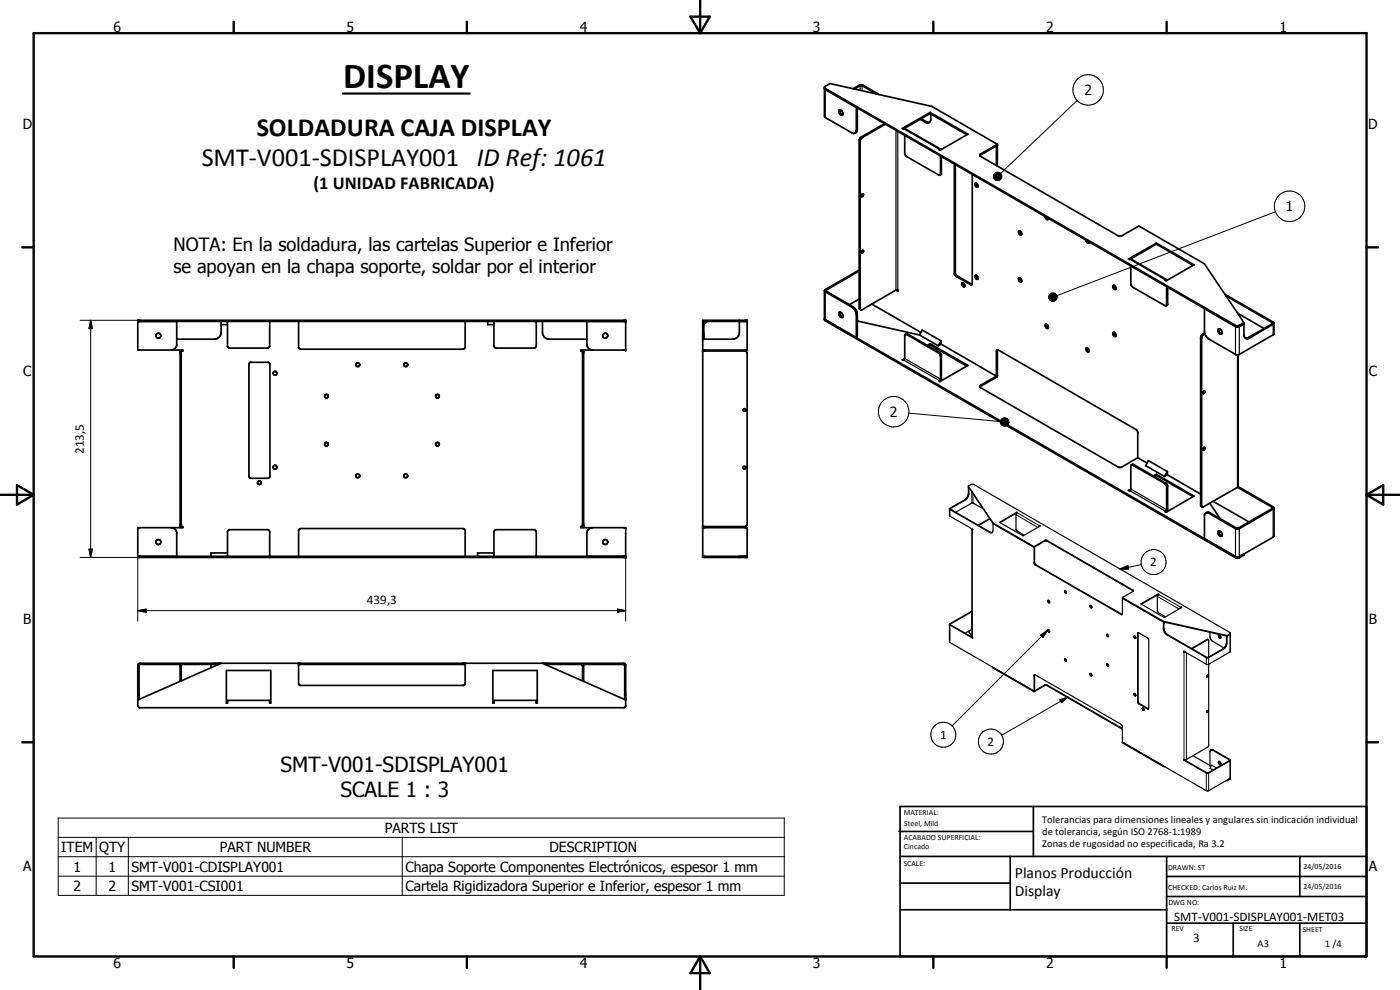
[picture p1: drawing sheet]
<svg xmlns="http://www.w3.org/2000/svg" width="420mm" height="297mm" viewBox="0 0 420 297" stroke-linecap="round" stroke-linejoin="round" font-family="sans-serif">
<g fill="none" stroke="#000" stroke-width=".51">
<path d="M247.4 26.2l.1 8.9 8.1 4.7a.82 .82 0 0 0 .9 .2 .82 .82 0 0 0 .5-.7v-7l-9.3-5.5M247.4 26.5l.3 .3M247.4 26.2l1.7-1.1 30.5 6.8 19.7 11.4M247.4 26.2l.3 .3 123.1 71.1 1 .1 1.5-.9M247.7 26.8l123.1 71.2h1l1.5-.8M251.8 33.1a.91 .91 0 0 1 1 .4 .91 .91 0 0 1-.2 1.1 1.16 1.16 0 0 1-.8-1.5zM252 32.9l.2 1 .7 .5M256 26.6l2-1.1 .6-.1 5.3 3M256.4 26.7l1.7-1h.6l4.3 2.5M257.3 32.4v6.5l-.2 .6-.5 .4M265.4 37.1l-7 4-.6 1v50.4l.5 .5M265.7 37.3l-7.1 4.1-.5 .7v50.7l.2 .2"/>
<path d="M276.1 35.8l1.8 1h.9M276.4 35.6l1.8 1 .6 .1M279 36.7h-.2M279.1 33.7v.4M279.1 33.7l11.4 6.6-8.4 4.8-.3-.2 .6-.1M279.1 33.7l-8.3 4.8 .3 .2 .5-.1 10.8 6.2M279.1 34.1l-7.9 4.6M279.1 34.1l11 6.3M279.3 34.2v1.8l-.5 .8M258.8 58.2a.39 .39 0 0 1 .3 .5 .39 .39 0 0 1-.6 .1M258.8 58.2l-.3 .6M258.9 58.2l-.4 .6"/>
<path d="M271.5 40.6v5.5l.3 .6 10.3 5.9M282.3 46.8v5.4l-.2 .4M282.4 44.8l.1 .1M282.5 47v5.2l-.4 .4M286.4 49.2v32.9l.6 .8 4.4 2.6 .4-.5v-32.7M286.7 49.4v32.6l.4 .7 4.6 2.6M292.6 55a.63 .63 0 0 1 .8 .4 .63 .63 0 0 1-.3 .8l-.5-.6zM292.9 54.9l.2 .9 .4 .2M294.1 46.7l5.2-3.1-.3 .2v5.9M299.3 43.3v6.5M299.3 43.3l-5.1 2.9-.2 .5 41.6 24h1.1l5.1-2.9 19.7 11.4 11.8 17.6M258.6 75.4l.3-.3 .3 .2-.4 .6h-.3z"/>
<path d="M258.9 75.1l-.4 .7M306 69.3a.66 .66 0 0 0-.2 .8 .66 .66 0 0 0 .8 .3M306 69.3l.6 .6v.5M306 69.3l.1 .6 .5 .5M313.7 65l.5 .9h.3l.2-.4M314 65.2l.6 .5M325.9 72l.1 .6 .5 .3h.3v-.3M326.3 72.2l.5 .6M339.1 77.8h.4l10.8 6.2M339.4 79.8v5.4l.3 .7 9.9 5.8h.4M347 72.9v.3M347 72.9l11.3 6.6-8.3 4.7-.3-.1 .6-.1"/>
<path d="M347 72.9l-8.3 4.8 .4 .1M347 73.2l-7.9 4.6M347 73.2l11 6.4M41.3 96.1h146.5v8.9h-13.5v.3h.9v52.7h-.9v.3h13.5v9h-146.5v-9h13.6v-.3h-.9v-52.7h.9v-.3h-13.6zM41.3 96.4h146.5M53 96.4v7.2a1.8 1.8 0 0 1-1.6 1.4M66.4 96.4v3.3a2 2 0 0 1-2 2.1h-11.4M66.4 97.4h1.9M68.3 96.4v7.5l.6 .5 11.7-.1 .3-.4v-7.5M89.6 96.4v7.9l.6 .5h48.7l.6-.4 .1-.3v-7.7M146.4 96.4v1h1.8M148.2 96.4v7.4l.3 .4 .4 .2 11.7-.1 .3-.5v-7.4"/>
<path d="M162.8 96.4v3.3a2 2 0 0 0 2 2.1h11.3M176.1 96.4v6.9a1.73 1.73 0 0 0 1.7 1.7M210.9 96.4h13.3M211.2 96.4v5.4M212.2 96.4l-1 1M221.9 96.1v3.6a2 2 0 0 1-2 2.1h-9M247.4 87.2v8.7l.3 .4 123.1 71 1 .1 1.5-.9v-.3M247.4 87.2l.3 .3 7.9 4.6a3.3 3.3 0 0 1 1.4 2.1v7.1M247.4 95.6l.3 .3M247.7 95.9l123.3 71.2 .9-.1 10.4-6v-8.6M247.7 95.9l9.3 5.4M252 93.6a1.19 1.19 0 0 1 .9 1.4"/>
<path d="M252 93.6a.95 .95 0 0 0-.1 1.1 .95 .95 0 0 0 .9 .5l.1-.2M252 93.6v.5a1.09 1.09 0 0 0 .9 1M257.3 96.3l18.6 4.2M257.8 81.3l-9.9 5.9 8 4.7a3 3 0 0 1 1.4 2.5v6.7l-.3 .2M257.8 81l-10.1 5.9-.3 .3M257.8 89.7l-2.8 1.7M261.6 91.2l14.8 8.5M268.9 87h.5l.2 .4zM268.9 87l-10.2 5.9-.4 .1M288.6 85a.61 .61 0 0 1 .9 .2 .61 .61 0 0 1-.3 .9l-.4-.4zM289 84.8a.84 .84 0 0 0 .5 1.1M292.6 82.7a.69 .69 0 0 1 .8 .3 .69 .69 0 0 1-.1 .8l-.7-.5z"/>
<path d="M292.9 82.6l.1 .6 .5 .5M306 83.4h-.2a.69 .69 0 0 0 0 .8 .69 .69 0 0 0 .8 .3M306 83.4l.6 .6v.5M306 83.4l.1 .6 .5 .5M313.8 97.4v-.1a.74 .74 0 0 1 .7 .5 .74 .74 0 0 1-.1 .8l-.6-.4zM314 97.3l.1 .7 .5 .4M334 99.9a.61 .61 0 0 1 .8 .2 .61 .61 0 0 1-.3 .9l-.4-.4zM334 85.7a.71 .71 0 0 1 .8 .3 .71 .71 0 0 1-.1 .9 .89 .89 0 0 1-.7-1.2zM334.3 85.6a.91 .91 0 0 0 .6 1.1M334.3 99.7l.1 .7 .5 .4M350.1 86v5.4l-.1 .3M350.3 84v.1"/>
<path d="M350.4 86.2v5.2l-.4 .3M361.5 92.6v7.3M361.5 99.9l.1 .3M361.5 99.9l-.7 .5-.5 .7v50.7l.5 .3M365.7 98.7a.93 .93 0 0 1 .9 .5 .93 .93 0 0 1-.2 1.1 1.12 1.12 0 0 1-.7-1.6zM365.8 98.6v.8l.4 .5 .5 .2M367.6 88.3l14.7 8.6M367.9 88.8l14 8.1-.1 .3-7.2 4.1-.9 .1M371.4 94l7.9 4.6M371.5 94l.1 .2M373.3 96.8v3.6a1.08 1.08 0 0 0 .5 1.1 1.08 1.08 0 0 0 1.3-.1l7-4.1 .2-.4M382.3 96.9l-.1 3.5-10.7 6.1-.7-.2-7.9-4.5-.7-.7-.6-.9"/>
<path d="M54.4 105.3v52.7M74.9 108.9l.3-.2h5.3l.5 .6v33.5l-.2 .5-.5 .2h-5l-.6-.5v-33.8zM174.8 105.3v52.7M210.9 105h13.3v-8.9h-13.3v71.2h13.3v-9h-13.3M210.9 105.3h12.7l.4 .2 .2 .5v51.5l-.5 .5h-12.8M211.2 105v.3M270.8 107.9l.7-.3-.4 .5zM271.7 100.3h.2l9.9 5.7 .3 .3 .2 .6v6.8l-.5 .6 .3 .2M271.7 100.3l.7-.1 9.9 5.8 .2 .6v7.2l-.4 .7M271.7 100.3l-.2 .2v7.1M275.9 100.5l.9-1.5 5.6 3.3M275.9 100.5l5.7 3.3"/>
<path d="M279.1 103.5l-.5 .3M279.1 103.1l-.8 .5M279.1 103.1l11.4 6.5-8.4 4.9M279.1 103.1v.4M279.1 103.5l11 6.4M282.4 103.3l16.6 9.6M282.4 102.3l-.8 1.5M282.4 103.3l-.8 .5M282.4 102.3v1M299 112.9l.3-.2-5.1 2.9-.2 .5 41.7 24.1h.8l4.9-2.9M299.3 104.9l-.3 .4v7.6M299.3 104.9l41.8 24 .3 .8v7.6"/>
<path d="M299.4 104.9l-.1 8.1-5.2 3.1M326.2 104.4a.9 .9 0 0 1 .6 1.1M326.2 104.4h-.1a.73 .73 0 0 0-.1 .8 .73 .73 0 0 0 .7 .4l.1-.1M326.2 104.4v.5l.6 .6M361.2 117.4l.2-.1a.4 .4 0 0 1 .1 .6 .4 .4 0 0 1-.5 .1zM361.3 117.3l-.3 .7M361.6 100.2l-.7 .5-.3 .6 .2 50.8M371.6 106.5l-.1 39.5M339.5 139.5l-.1 .4v7l-.4 .4-.3-.1 .7-.5M339.5 139.5l10.3 5.8 .3 .8v6.9l-.4 .5 .3 .2 8.3-4.9-11.3-6.5M339.5 139.5l.7-.1 10.1 5.9 .1 .4v7.1l-.4 .9M341.4 137.3l2.8 1.6"/>
<path d="M361.2 134.4l.2-.2a.42 .42 0 0 1 .2 .6 .42 .42 0 0 1-.6 .2zM361.3 134.3l-.3 .6M51.4 158.3a1.8 1.8 0 0 1 1.6 1.4v7.2M177.8 158.3a1.73 1.73 0 0 0-1.7 1.7v6.9M211.2 158v.3M347 142.7l-.6 .3M347 142.3l-.9 .5M347 142.3v.4M347 142.7l11 6.3M350.3 142.5l10 5.8M350.3 141.5l-.8 1.5M350.3 142.5l-.8 .5"/>
<path d="M350.3 141.5v1M350.3 141.5l-5.6-3.3-.9 1.5 5.7 3.3M363.1 151l3.1 4.7M364.1 150.4l10.7 6.2M365.6 159.4a.9 .9 0 0 1 1 .5 .9 .9 0 0 1-.2 1.1 1.19 1.19 0 0 1-.8-1.6zM365.8 159.3a1.27 1.27 0 0 0 .9 1.5M371.4 146.2l10.4 6 .1 .3-10.4 6h-.4l-7.9-4.6a1.09 1.09 0 0 0-1.7 .7v7M371.4 146.2l-10.6 5.9M371.5 146l10.6 6.1 .2 .3M371.5 146l-.1 .2M382.3 152.4l-.2 .3-10.6 6-.7-.1-8.2-4.7h-.7M41.3 166.9h146.5"/>
<path d="M68.3 166.9v-7.5l.4-.5 11.9 .1 .3 .4v7.5M68.3 165.9h-5v1M89.6 166.9v-7.8l.6-.5h48.7l.4 .1 .3 .6v7.6M148.2 166.9v-7.3l.5-.7 11.9 .1 .3 .6v7.3M148.2 165.9h-4.9v1M210.9 166.9h13.3M221.9 166.9v.4M41.6 199.2l.5-.2h145l.5 .2 .2 .3v12.3l-.5 .5h-145.4l-.6-.6v-12zM54.1 199.3l-.1 5.1M54.7 199.3l-.3 .3v4.7M63.3 199.3v1M65.6 199.3l-23.8 .1-.1 10.4"/>
<path d="M66.4 199l-25.1 11M89.6 199v6.2l.5 .5h49l.5-.7v-6M89.6 199.3h50M162.8 199l25 11M163.6 199.3l23.7 .1 .2 .3v10.1M174.4 199.3l.4 .4v4.6M175 199.3l.2 5.1M67.9 201.2h13.4v9.8h-.4v-.9h-12.6v.9h-.4zM147.9 201.2h13.3v9.8h-.3v-.9h-12.7v.9h-.3zM269.8 249.5h40.3M270.1 242h140v45h-140zM270.1 257h140"/>
<path d="M303.2 257v16M310.1 242v15M350.1 257v30M390.1 257v12M270.1 265h33.1M270.1 273h80M350.1 277h60M350.1 269h60M350.1 263h60M370.1 277v10M390.1 277v10"/>
<circle cx="47.5" cy="100.7" r=".76"/>
<circle cx="82.5" cy="112" r=".58"/>
<circle cx="97.9" cy="118.9" r=".58"/>
<circle cx="107.4" cy="109.4" r=".57"/>
<circle cx="121.8" cy="109.4" r=".57"/>
<circle cx="131.3" cy="118.9" r=".57"/>
<circle cx="181.7" cy="100.7" r=".76"/>
<circle cx="98" cy="133.3" r=".57"/>
<circle cx="131.3" cy="133.3" r=".56"/>
<circle cx="223.4" cy="123" r=".41"/>
<circle cx="77.8" cy="144.8" r=".57"/>
<circle cx="82.5" cy="140.2" r=".58"/>
<circle cx="107.4" cy="142.8" r=".58"/>
<circle cx="121.8" cy="142.8" r=".58"/>
<circle cx="223.4" cy="140.3" r=".42"/>
<circle cx="47.5" cy="162.6" r=".75"/>
<circle cx="181.6" cy="162.6" r=".74"/>
</g>
<g fill="#000">
<circle cx="68.3" cy="96.4" r=".25"/>
<circle cx="80.9" cy="96.4" r=".25"/>
<circle cx="148.2" cy="96.4" r=".25"/>
<circle cx="160.9" cy="96.4" r=".25"/>
<circle cx="187.8" cy="96.4" r=".25"/>
<circle cx="187.8" cy="96.1" r=".25"/>
<circle cx="54.4" cy="105.3" r=".25"/>
<circle cx="187.8" cy="105" r=".25"/>
<circle cx="210.9" cy="101.8" r=".25"/>
<circle cx="210.9" cy="105.3" r=".25"/>
<circle cx="210.9" cy="105" r=".25"/>
<circle cx="54" cy="158" r=".25"/>
<circle cx="54.4" cy="158" r=".25"/>
<circle cx="174.8" cy="158" r=".25"/>
<circle cx="175.2" cy="158" r=".25"/>
<circle cx="187.8" cy="158.3" r=".25"/>
<circle cx="210.9" cy="158" r=".25"/>
<circle cx="210.9" cy="158.3" r=".25"/>
<circle cx="187.8" cy="167.3" r=".25"/>
<circle cx="187.8" cy="166.9" r=".25"/>
<circle cx="210.9" cy="166.9" r=".25"/>
<circle cx="347.6" cy="178.4" r=".18"/>
<circle cx="89.6" cy="199.3" r=".25"/>
<circle cx="89.6" cy="199" r=".25"/>
<circle cx="291.7" cy="183.6" r=".18"/>
<circle cx="291.7" cy="191.2" r=".18"/>
</g>
<g fill="none" stroke="#000" stroke-width=".35">
<path d="M247.7 26.5v8.8M257.3 38.9l-.3 .1M258.1 25.7v1.4M258.7 25.7v1.5M268.9 39.1v47.9M269.4 39.4v47.6M271.2 38.7l10.8 6.3M277.9 36.5l-.2 .2M257.8 42.1l.3 .2M258.4 41.1l.3 .2M282.5 52l-.2 .2M294.2 46.2v.4"/>
<path d="M339.1 77.8l10.7 6.4M247.7 86.9l.3 .1v.4l-.3 .1v8.8M255.9 91.9l-.3 .2M257.3 94.4l-.3 .1M257.8 92.5l.3 .1M286.7 81.8l-.3 .2M287.3 82.8l-.3 .1M291.5 85.2l-.3 .2M350.4 91.2l-.3 .2M370.8 97.6v8.7M371.9 97.6v8.7M381.8 96.8v.4"/>
<path d="M382.1 97.3v3.2M271.2 108l10.8 6.2v.2M271.5 107.6l10.8 6.1 .2-.1M272.4 100.2l-.3 .2M282 105.7l-.3 .2M282.5 106.7l-.2 .2M294.2 115.6v.4M299.3 105.2l-.3 .1M360.3 101.3l.3 .2M360.9 100.3l.3 .2M371.4 106.5v39.7M374.7 101.2l.4 .2"/>
<path d="M340.2 139.4l-.3 .2M284.9 152.7l12.4 7.2 .6-.3 .1-2.7M284.9 154.7h.1M285 154.7l6.9 4.1v.2l-.2-.2M290.6 145.8v2.3l-.3 1-.8 .8-4.6 2.8v2M290.6 146l7.4 11.1 12.3 7.1M290.6 145.8l1-.5h.6l76.9 44.5 .1 5.8-6.5 3.7M290.6 145.8l7.4 11.1M290.8 146.3l-.1 2.4-.6 1-4.9 3 11.9 6.9 .7 .2M291.7 158.7l.1 32.5M295.1 152.7l-3.4-1.8-4.9 2.8M297 155.6l-3.5 2"/>
<path d="M297.1 155.7l-3.4 1.9M298 156.9l12.3 7.1M305.2 153.7l-5.2 3 7 4.1 5.2-3-.1-.2M305.2 153.7l.1 .1-.4 .6 .1 4.6 2.4 1.6M305.2 153.9l-5.1 2.9M305.2 153.9h.1M305.2 153.7v.2M312.1 157.6l-.4 .5M312.1 157.6v.3M339.1 147.2l10.7 6.4M339.4 146.7l10.7 6.3 .3-.2M349.8 144.9l-.2 .2"/>
<path d="M350.4 145.9l-.3 .2M360.3 151.6l.3 .2M363.2 153.9l-.3 .2M371.1 158.5l-.3 .1v8.7M371.6 158.5l.3 .1v8.7M382.1 152.1l-.3 .1v.4l.3 .1v8.5M310.3 164.2l.2-.1v4.8l.3 .5 26 14.9M310.3 164v5l.2 .4 26 15 .3-.1M310.3 164l3.2-1.9h.7l25.8 14.9 .1 .4M310.3 164.2l3.2-1.9h.7l25.9 15M319.6 177.2h.1a.41 .41 0 0 1 .4 .4 .41 .41 0 0 1-.2 .4l-.4-.4zM319.6 177.2l.1 .5 .4 .2"/>
<path d="M336.8 179.3v5M336.8 179.5l12.4 7.1 19 4.3 1.1-.7M336.8 179.3l12.4 7.1M340.1 177.4l-3.3 1.9M347.6 178.4l-.3 .5 .1 4.6 2.4 1.6M347.6 178.2l-5.2 3 7.1 4.1 5.2-3.1h-.2M347.6 178.2l.2 .1-.2 .1M347.6 178.4l-5.1 2.9M347.6 178.2v.2M284.9 187.3l.1 5.4 25.3 14.6M284.9 187.4l7 4.1-.1-.3M285.2 187.4l.1 .1"/>
<path d="M285.3 187.5l6.5 3.7M290.6 189.4l1.1 1.7M290.7 189.4l1 1.4M291.7 183.4l-6.8 3.9M291.7 183.6l-6.5 3.8M291.7 188.8l-2.1 1.2M314.5 180.1l.4 .2 .1 .5a.51 .51 0 0 1-.5-.7zM314.5 188.9l.4 .2 .1 .6a.51 .51 0 0 1-.5-.8zM314.6 180.1l.4 .7M314.6 188.9l.4 .7M319.6 197.7a.38 .38 0 0 1 .5 .2 .38 .38 0 0 1-.4 .5l-.2-.4zM319.6 197.7l.1 .4 .4 .2"/>
<path d="M327.2 181.7l.4 .3v.4h-.2l-.3-.4zM327.3 181.7v.3l.4 .3M332.2 199.1l.3 .1 .2 .6a.41 .41 0 0 1-.5-.1 .41 .41 0 0 1 0-.6zM332.3 190.3l.3 .4v.3M332.3 190.3a.45 .45 0 0 0-.1 .5 .45 .45 0 0 0 .4 .3v-.1M332.3 199.1v.4l.4 .3M332.3 190.3v.4l.4 .3M340.3 190.9l.3-.1 .3 .6a.42 .42 0 0 1-.5 0 .42 .42 0 0 1-.1-.5zM340.5 190.8l.1 .5 .3 .2M341.6 189.8v20.8l.3 .5 2.7 1.5M341.6 189.8l-.2 .1v20.8l.3 .5 2.7 1.5 .3-.1M341.6 189.8l2.9 1.6 .3 .6-.1 20.6"/>
<path d="M349.2 186.4v2.5l.6 1.3 12.2 7.1h.7l4.5-2.5a2.3 2.3 0 0 0 1-1.8v-2.3M349.2 186.4l19 4.3M349.3 186.6v2.2l.9 1.4 12.1 7.1 5.1-2.9 .6-1.1 .1-2.4M349.6 186.7l-.3 .4M354.5 182.2l-.4 .4M354.5 182.2v.2M355.2 195.6v-.2l7 4 .5-.1M355.2 195.6l.6 .1M355.4 195.5l-.2 .1M362.7 191.9h-.5l-4.6 2.7M362.7 191.9v5.2M362.7 191.9l-4.9 2.7"/>
<path d="M362.7 199.3v24.6l-6.8 4.1-.7-.2v.2M363.1 189.7a2.59 2.59 0 0 0 .4 2.3l3.9 2.4M365.7 190.5a.56 .56 0 0 1 .6 .4 .56 .56 0 0 1-.1 .6l-.5-.4zM365.8 190.5l.1 .6 .5 .3M369.3 190l-1.1 .7M297.8 200.2l.2 .2M298 200.4v-.1l12.3 7M298 200.4l12.3 7.2M310.3 207.6l3.3-1.9h.5l22.7 13.1M310.3 207.3l3.2-1.8h.7l22.6 13.1M310.5 202.4v4.9h-.2M310.5 202.4l-.2 .2v5"/>
<path d="M310.5 202.4l26 14.9 .3 .5v5.1l12.4 7.1M327.1 202.1h.4l.1 .7-.3-.1zM327.3 202.1v.3l.4 .3M340.3 208.2l.3-.1 .3 .6a.42 .42 0 0 1-.5 0 .42 .42 0 0 1-.1-.5zM340.5 208.1l.1 .4 .3 .2M342.9 212.3a.38 .38 0 0 0-.1 .6 .38 .38 0 0 0 .6 .1M342.9 212.3l.5 .7M343 212.3v.4l.4 .3M344.6 212.6h.1M362.4 202.6l-.3 .4M362.4 213.1l-.3 .5M362.4 213.2l-.3 .4"/>
<path d="M362.4 202.6h.1M362.4 202.6a.26 .26 0 0 1 .1 .3 .26 .26 0 0 1-.4 .1M362.4 213.1a.28 .28 0 0 1 .1 .4 .28 .28 0 0 1-.4 .1M362.4 213.1v.1M336.8 222.7l25.2 14.5h.7l6.4-3.6M349.2 229.8v.2M349.2 230l.5 .1M355.2 228l7.1 4.1 7-4M355.4 227.9v.1M355.4 228h-.2M358 226.7l5.1 3M363.4 225.1h.6l5 2.9v.2l-6.7 3.7-6.9-3.9"/>
<path d="M363.4 225.1l.6-.1 5.2 3 .1 5.6-1.1 .7M363.4 225.1l-.3 .4v4.4l.3 .1M365.1 230.4l-1.5-.8-.5 .9 1 .5M365.7 228.5a.56 .56 0 0 1 .6 .3 .56 .56 0 0 1-.1 .6l-.5-.4zM365.8 228.4v.5l.6 .5M368 234.2l.2 .1M369.1 233.6l-.9 .5v.2M369.3 233.4l-.2 .2"/>
</g>
<g fill="none" stroke="#000" stroke-width=".3">
<path d="M323.3 30.1l-23 22M298.2 52.8l.3 1zM298.2 53l.3 .8zM298.2 52.5l.3 1.3zM298.2 53.3l.3 .5zM298.4 52.3l.1 1.5-.3-1.3zM298.4 53.6l.1 .2zM298.5 53.8l.4 .3zM298.5 53.8l.7 .3zM298.5 53.8l1 .3zM298.5 53.8l1.3 .3zM298.5 53.8l1.5 .2z"/>
<path d="M298.5 53.8h1.7l-.2 .2zM298.5 53.8l1.9-.2-.2 .2zM298.5 53.8l2.1-.4-.2 .2zM298.5 53.8l2.1-.6v.2zM298.5 53.8l2.1-.9v.3zM298.5 53.8l2.1-1.2v.3zM298.5 53.8l2.1-1.4v.2zM298.5 53.8l1.9-1.6 .2 .2zM298.5 52.1v1.7l-.1-1.5zM298.7 51.9l.2-.2-.4 2.1zM298.7 51.9l-.2 1.9v-1.7zM298.9 51.7h.3l-.7 2.1z"/>
<path d="M299.2 51.7h.3l-1 2.1zM299.5 51.7h.3l-1.3 2.1zM299.8 51.7l.2 .1-1.5 2zM300 51.8l.2 .1-1.7 1.9zM300.2 51.9l.2 .3-1.9 1.6zM382.8 63.5l-65.6 25.2M24 96.1h18.1M27.2 96.1l.5 2.5h-1zM27.2 96.1v71.2M314.8 89.1l.1 .5zM314.8 89.3l.1 .3zM314.8 88.8l.1 .8z"/>
<path d="M314.9 89.6l.3 .4zM314.9 89.6l.5 .6zM314.9 89.6l.7 .7zM314.9 89.6l1 .8zM314.9 89.6l1.2 .8zM314.9 89.6l1.5 .7-.3 .1zM314.9 89.6l1.7 .6-.2 .1zM314.9 89.6l2 .5-.3 .1zM314.9 89.6l2.1 .3-.1 .2zM314.9 89.6h2.2l-.1 .3zM314.9 89.6l2.3-.2-.1 .2zM314.9 89.6l2.4-.5-.1 .3z"/>
<path d="M314.9 89.6l2.3-.8 .1 .3zM314.9 89.6l2.2-1 .1 .2zM314.9 89.6l2.1-1.3 .1 .3zM314.9 89.6l1.9-1.4 .2 .1zM314.9 89.6l1.7-1.6 .2 .2zM314.9 89.7h2.2M314.9 89.5h2.3M314.9 88.6v1zM315.1 88.3l.2-.2-.4 1.5zM315.1 88.3l-.2 1.3zM315.3 88.1l.2-.1-.6 1.6zM315.5 88l.3-.1-.9 1.7z"/>
<path d="M315.8 87.9h.2l-1.1 1.7zM316 87.9h.3l-1.4 1.7zM316.3 87.9l.3 .1-1.7 1.6zM272.7 124l27.5 2.5M300.2 126.6l2.5 .1-2.4 .2zM300.2 126.8h2.5M300.3 126.4l2.4 .3-2.5-.1zM300.3 126.9l2.4-.2-2.4 .5zM300.3 126.1l2.4 .6-2.4-.3zM300.3 127.2l2.4-.5-2.2 .7zM300.5 125.9l2.2 .8-2.4-.6zM300.5 127.4l2.2-.7-2 .9z"/>
<path d="M300.6 125.7l.3-.2 1.8 1.2zM300.6 125.7l2.1 1-2.2-.8zM300.7 127.6l2-.9-1.8 1zM300.9 125.5l.2-.1 1.6 1.3zM300.9 127.7l1.8-1-1.6 1.1zM301.1 125.4h.3l1.3 1.3zM301.1 127.8l1.6-1.1-1.3 1.2zM301.4 125.4h.3l1 1.3zM301.4 127.9l1.3-1.2-1 1.1zM301.7 125.4l1 1.3zM301.9 125.5l.8 1.2zM302.2 125.6l.5 1.1z"/>
<path d="M302.3 125.7l.4 1zM302.5 126l.2 .7zM302.6 126.2l.1 .5zM302.7 126.7l-1 1.1zM302.7 126.7l-.7 1.1zM302.7 126.7l-.5 .9zM302.7 126.7l-.3 .8zM302.7 126.7l-.2 .6zM302.7 126.7v.3zM285.1 152.9v2M285.3 152.6v.2M289.5 149.9l.2 .1"/>
<path d="M290.6 148.1l.2 .1M291.7 147.6v3.3M291.9 158.9l-.1 32.3M292 148.2v2.7M297.1 159.6l-.1 .1M304.9 154.4l6.5 3.8M305.3 153.8l6.7 4.1M24 167.3h18.1M26.7 164.8h1l-.5 2.5zM41.3 166.9v19.5M187.8 166.9v19.5M310.5 168.8l-.2 .1"/>
<path d="M310.8 169.4l-.1 .1M313.5 162.1v.2M314.2 162.1v.2M336.1 170.7l2.4-1 .2 1zM340 177v.2M342.5 169.4l-6.4 1.3M347.3 178.9l6.6 3.9M347.7 178.4l6.7 3.8v.2M41.3 183.2l2.6-.4v.9zM41.3 183.2h146.5M185.3 182.8l2.5 .4-2.5 .5zM285.1 187.1l.2 .1-.2 .3v5.3"/>
<path d="M291.5 183.5l.2 .1v5.2M312.3 190.5l2.1-1.4-1.4 2.2zM314.4 189.1l-28.7 28.7M336.7 184.3l-.2 .1M341.6 189.9l-.2 .1M349.3 188.6h-.1M350.4 190.4l-.2 .1M355.5 195.5l-.2 .1v32.3M356.1 195.8v32.1M362 197.3v2M362.2 191.9h.2M362.7 197.3v2"/>
<path d="M367 194.7l.2 .1M368.1 192.8l.1 .2M369.1 190.2v5.4M310.5 202.6l-.2 .1M313.5 205.5v.2M314.2 205.5v.2M318.1 210l2.4-.8-1.9 1.6zM320.5 209.2l-19.9 11.4M341.6 210.4l-.2 .1M341.9 211.1l-.2 .1M344.6 212.6l-.2 .1M362.2 231.9h-.2v5.3"/>
<path d="M362.6 231.9h.1v5.3M364.2 225l-.2 .1M369.1 227.9l-.1 .1 .1 .3v5.5M17.5 245.4h217.9v23.2h-217.9zM17.5 251.2h217.9M17.5 257h217.9M28.9 251.2v17.4M38.5 251.2v17.4M120.7 251.2v17.4M17.5 262.9h217.9"/>
<circle cx="326.6" cy="27" r="4.6"/>
<circle cx="387" cy="61.9" r="4.6"/>
<circle cx="268.2" cy="123.5" r="4.6"/>
<circle cx="346.2" cy="168.7" r="3.7"/>
<circle cx="283.1" cy="220.4" r="3.8"/>
<circle cx="297.4" cy="222.5" r="3.8"/>
</g>
<g fill="none" stroke="#000" stroke-width=".71">
<path d="M10.1 9.9h400v277.1h-400zM70.1 6.5v3.4M140.1 6.5v3.4M207.2 5h5.8l-2.9 4.9zM210.1 0v9.9M280.1 6.5v3.4M350.1 6.5v3.4M6.7 74.2h3.4M410.1 74.2h3.5M.1 148.5h10M5.1 145.6l5 2.9-5 2.9zM410.1 148.5h10"/>
<path d="M410.1 148.5l5-2.9v5.8zM6.7 222.7h3.4M410.1 222.7h3.5M70.1 287v3.4M140.1 287v3.4M210.1 287v10M210.1 287l2.9 5h-5.8zM280.1 287v3.4M350.1 287v3.4"/>
</g>
<g fill="#000">
<path d="M298.5 53.8l.4 .3zM298.5 53.8l.7 .3zM298.5 53.8l1 .3zM298.5 53.8l1.3 .3zM298.5 53.8l1.5 .2zM298.5 53.8h1.7l-.2 .2zM298.5 53.8l1.9-.2-.2 .2zM298.5 53.8l2.1-.6v.2zM298.5 53.8l2.1-.9v.3zM298.5 53.8l2.1-1.2v.3zM298.5 53.8l2.1-1.4v.2zM298.5 53.8l1.9-1.6 .2 .2z"/>
<path d="M300.2 51.9l.2 .3-1.9 1.6zM300 51.8l.2 .1-1.7 1.9zM299.8 51.7l.2 .1-1.5 2zM299.5 51.7h.3l-1.3 2.1zM299.2 51.7h.3l-1 2.1zM298.9 51.7h.3l-.7 2.1zM298.7 51.9l-.2 1.9v-1.7zM298.5 52.1v1.7l-.1-1.5zM298.4 52.3l.1 1.5-.3-1.3zM298.2 52.5l.3 1.3zM298.2 52.8l.3 1zM298.2 53l.3 .8z"/>
<path d="M298.2 53.3l.3 .5zM298.4 53.6l.1 .2zM27.2 96.1l.5 2.5h-1zM314.9 89.6l.3 .4zM314.9 89.6l.5 .6zM314.9 89.6l.7 .7zM314.9 89.6l1 .8zM314.9 89.6l1.2 .8zM314.9 89.6l1.5 .7-.3 .1zM314.9 89.6l1.7 .6-.2 .1zM314.9 89.6l2 .5-.3 .1zM314.9 89.6l2.1 .3-.1 .2z"/>
<path d="M314.9 89.6l2.4-.5-.1 .3zM314.9 89.6l2.3-.8 .1 .3zM314.9 89.6l2.2-1 .1 .2zM314.9 89.6l2.1-1.3 .1 .3zM314.9 89.6l1.9-1.4 .2 .1zM314.9 89.6l1.7-1.6 .2 .2zM316.3 87.9l.3 .1-1.7 1.6zM316 87.9h.3l-1.4 1.7zM315.8 87.9h.2l-1.1 1.7zM315.5 88l.3-.1-.9 1.7zM315.3 88.1l.2-.1-.6 1.6zM315.1 88.3l.2-.2-.4 1.5z"/>
<path d="M315.1 88.3l-.2 1.3zM314.9 88.6v1zM314.8 88.8l.1 .8zM314.8 89.1l.1 .5zM314.8 89.3l.1 .3zM302.6 126.2l.1 .5zM302.5 126l.2 .7zM302.3 125.7l.4 1zM302.2 125.6l.5 1.1zM301.9 125.5l.8 1.2zM301.7 125.4l1 1.3zM301.4 125.4h.3l1 1.3z"/>
<path d="M301.1 125.4h.3l1.3 1.3zM300.9 125.5l.2-.1 1.6 1.3zM300.6 125.7l.3-.2 1.8 1.2zM300.6 125.7l2.1 1-2.2-.8zM300.5 125.9l2.2 .8-2.4-.6zM300.3 126.1l2.4 .6-2.4-.3zM300.3 127.2l2.4-.5-2.2 .7zM300.5 127.4l2.2-.7-2 .9zM300.7 127.6l2-.9-1.8 1zM300.9 127.7l1.8-1-1.6 1.1zM301.1 127.8l1.6-1.1-1.3 1.2zM301.4 127.9l1.3-1.2-1 1.1z"/>
<path d="M302.7 126.7l-1 1.1zM302.7 126.7l-.7 1.1zM302.7 126.7l-.5 .9zM302.7 126.7l-.3 .8zM302.7 126.7l-.2 .6zM302.7 126.7v.3zM26.7 164.8h1l-.5 2.5zM336.1 170.7l2.4-1 .2 1zM41.3 183.2l2.6-.4v.9zM185.3 182.8l2.5 .4-2.5 .5zM312.3 190.5l2.1-1.4-1.4 2.2zM318.1 210l2.4-.8-1.9 1.6z"/>
</g>
<path d="M300.2 126.6h2.5" fill="none" stroke="#000" stroke-width=".38"/>
<path d="M298.7 51.7v2.1M300.3 127h2.4" fill="none" stroke="#000" stroke-width=".42"/>
<path d="M298.5 53.6h2.1" fill="none" stroke="#000" stroke-width=".34"/>
<path d="M102.9 28.1h38.1" fill="none" stroke="#000" stroke-width=".63"/>
<text font-size="11" x="102.9" y="26.5">DISPLAY</text>
<g font-size="7.9">
<text x="77" y="40.8">SOLDADURA CAJA DISPLAY</text>
<text x="60.5" y="49.7">SMT-V001-SDISPLAY001 ID Ref: 1061</text>
</g>
<g font-size="6.3">
<text x="84.2" y="231.5">SMT-V001-SDISPLAY001</text>
<text x="102.1" y="239.1">SCALE 1 : 3</text>
</g>
<g font-size="5.5">
<text x="94.1" y="56.8">(1 UNIDAD FABRICADA)</text>
<text x="52.1" y="75.4">NOTA: En la soldadura, las cartelas Superior e Inferior</text>
<text x="52.1" y="82">se apoyan en la chapa soporte, soldar por el interior</text>
</g>
<g font-size="4.7">
<text x="304.6" y="263.5">Planos Producción</text>
<text x="304.6" y="268.9">Display</text>
</g>
<g font-size="4.2">
<text x="34" y="9.6">6</text>
<text x="104" y="9.6">5</text>
<text x="174" y="9.6">4</text>
<text x="244" y="9.6">3</text>
<text x="314" y="9.6">2</text>
<text x="384" y="9.6">1</text>
<text x="325.4" y="28.6">2</text>
<text x="6.8" y="38.7">D</text>
<text x="410.6" y="38.7">D</text>
<text x="385.9" y="63.5">1</text>
<text x="7" y="112.9">C</text>
<text x="410.8" y="112.9">C</text>
<text x="267.1" y="125.1">2</text>
<text x="7" y="187.1">B</text>
<text x="410.8" y="187.1">B</text>
<text x="115.5" y="249.9">PARTS LIST</text>
<text x="18.4" y="255.7">ITEM</text>
<text x="29.8" y="255.7">QTY</text>
<text x="65.9" y="255.7">PART NUMBER</text>
<text x="164.9" y="255.7">DESCRIPTION</text>
<text x="7" y="261.4">A</text>
<text x="22" y="261.5">1</text>
<text x="32.6" y="261.5">1</text>
<text x="39.4" y="261.5">SMT-V001-CDISPLAY001</text>
<text x="121.7" y="261.7">Chapa Soporte Componentes Electrónicos, espesor 1 mm</text>
<text x="410.8" y="261.4">A</text>
<text x="22" y="267.3">2</text>
<text x="32.6" y="267.3">2</text>
<text x="39.4" y="267.3">SMT-V001-CSI001</text>
<text x="121.7" y="267.4">Cartela Rigidizadora Superior e Inferior, espesor 1 mm</text>
<text x="34" y="290.4">6</text>
<text x="104" y="290.4">5</text>
<text x="174" y="290.4">4</text>
<text x="244" y="290.4">3</text>
<text x="314" y="290.4">2</text>
<text x="384" y="290.4">1</text>
</g>
<g font-size="3.9">
<text x="25.2" y="136.2" transform="rotate(-90 25.2 136.2)">213,5</text>
<text x="345.2" y="169.9">2</text>
<text x="110.1" y="181.1">439,3</text>
<text x="282.1" y="221.7">1</text>
<text x="296.4" y="223.8">2</text>
<text x="352.4" y="276.3">SMT-V001-SDISPLAY001-MET03</text>
<text x="358.1" y="282.7">3</text>
</g>
<g font-size="3.1">
<text x="312.7" y="246.8">Tolerancias para dimensiones lineales y angulares sin indicación individual</text>
<text x="312.7" y="250.4">de tolerancia, según ISO 2768-1:1989</text>
<text x="312.7" y="254">Zonas de rugosidad no especificada, Ra 3.2</text>
<text x="377.4" y="284.1">A3</text>
<text x="397.6" y="284.2">1 /4</text>
</g>
<g font-size="2.4">
<text x="271.2" y="244.4">MATERIAL:</text>
<text x="271.3" y="252">ACABADO SUPERFICIAL:</text>
<text x="271.4" y="247.9">Steel, Mild</text>
<text x="271.3" y="254.6">Cincado</text>
<text x="271.2" y="259.7">SCALE:</text>
<text x="350.6" y="260.9">DRAWN: ST</text>
<text x="391.2" y="260.6">24/05/2016</text>
<text x="350.6" y="267">CHECKED: Carlos Ruiz M.</text>
<text x="391.2" y="266.7">24/05/2016</text>
<text x="350.6" y="271.4">DWG NO:</text>
<text x="351.6" y="279.3">REV</text>
<text x="372" y="279.4">SIZE</text>
<text x="391" y="279.6">SHEET</text>
</g>
</svg>
